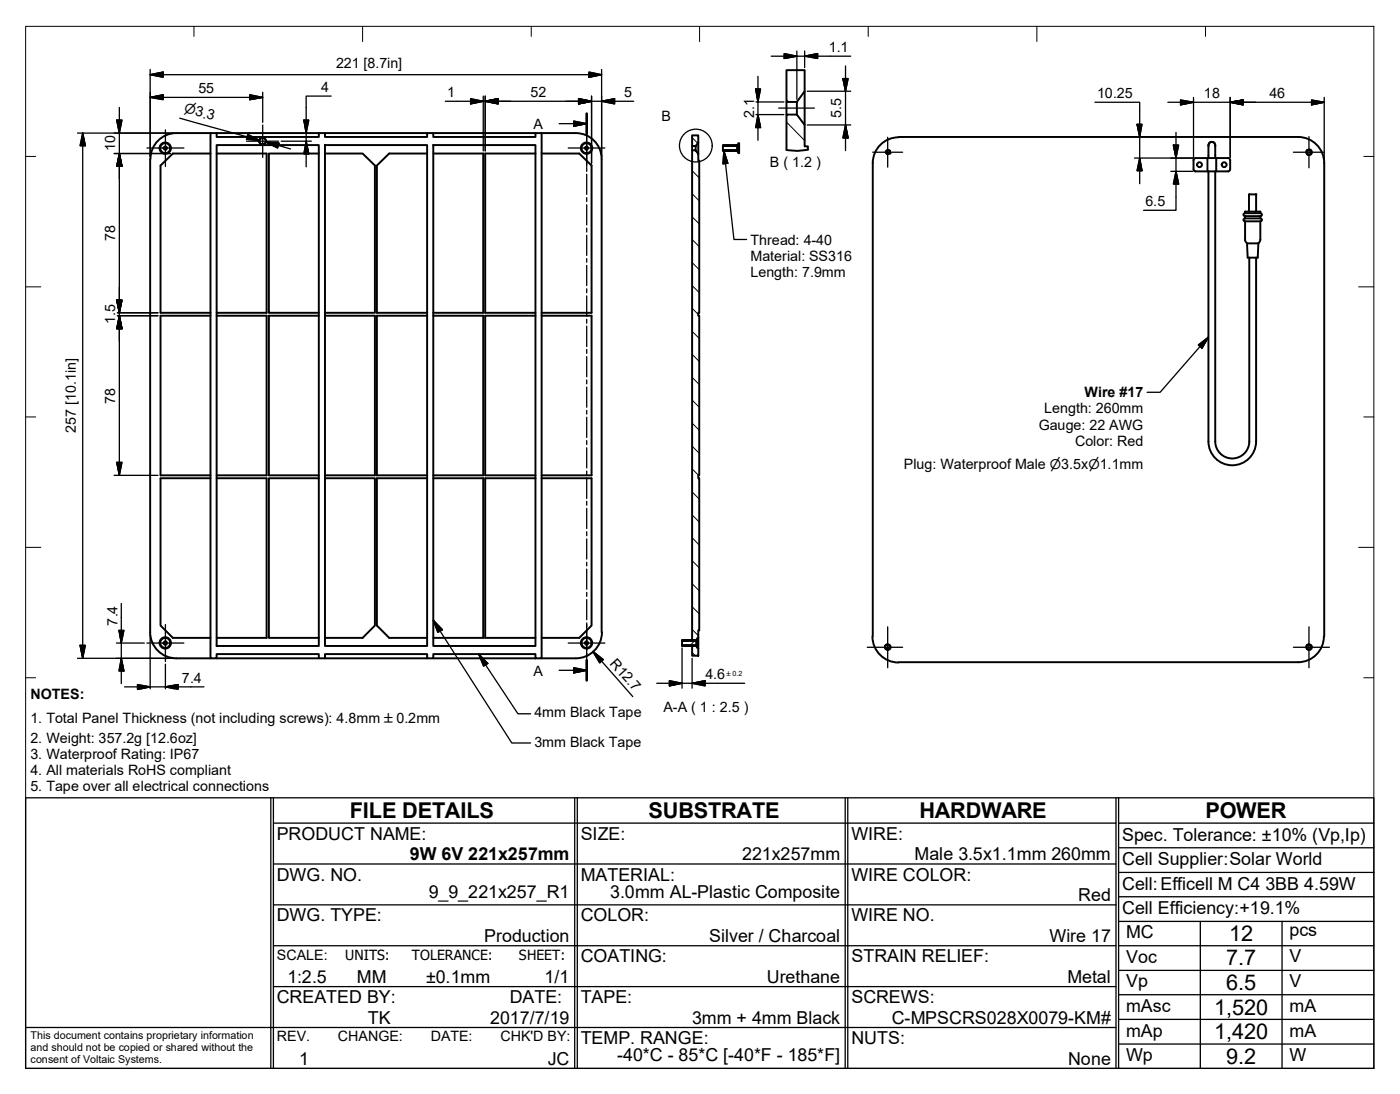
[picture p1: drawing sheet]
<svg xmlns="http://www.w3.org/2000/svg" width="274mm" height="214mm" viewBox="0 0 274 214" stroke-linecap="round" stroke-linejoin="round" font-family="sans-serif">
<!-- layer: Visible (ISO) -->
<g fill="none" stroke="#000" stroke-width=".38">
<path d="M154 13.7h3.5v4.2l-1.5 2.1h-2zM154 20v2.4M156 20v2.4M157.5 17.9v6.6M29.4 31.1v92.7M31.2 29a1.11 1.11 0 0 1 1.6-1 1.11 1.11 0 0 1 .3 1.8 1.11 1.11 0 0 1-1.8-.4l-.1-.4M32.2 28.7h.4l.1 .3-.1 .3h-.4l-.2-.3zM34.5 26h6.7M34.5 26a5 5 0 0 0-5 5.1M41.2 26h1.2v.8h20v-.8h1.2v.8h20v-.8h1.2v.8h20v-.8h1.2v102.9h-1.2v-.9h-20v.9h-1.2v-.9h-20v.9h-1.2v-.9h-20v.9h-1.2zM41.2 30h-7.4l-2.4 2.4v28.8h9.8M42.4 28.4h20v98h-20z"/>
<path d="M42.4 30h9.8v31.2h-9.8M42.4 26h20M50.8 27.6v.2M52.1 27.6v.2M62.4 30h-9.8v31.2h9.8M63.6 30h7.4l2.4 2.4v28.8h-9.8M63.6 28.4h20v98h-20zM63.6 26h20M83.6 30h-7.4l-2.4 2.4v28.8h9.8M84.8 28.4h20v98h-20zM84.8 30h9.8v31.2h-9.8M84.8 26h20"/>
<path d="M104.8 30h-9.8v31.2h9.8M106 26h6.7a5 5 0 0 1 5.1 5.1M106 30h7.4l2.4 2.4v28.8h-9.8M113.7 29a1.11 1.11 0 0 1 1.6-1 1.11 1.11 0 0 1 .3 1.8 1.11 1.11 0 0 1-1.8-.4l-.1-.4M114.7 28.7h.3l.2 .3-.2 .3h-.3l-.2-.3zM117.8 31.1v92.7M135.5 29.4h.7l.5 .7v1.3h.2v29.8h-.2v.6h.2v31.2h-.2v.6h.2v29.8h-.2v1.4l-.5 .6h-.7zM135.5 28.6v.8M136.2 28.6h-.7v-2.1h1.2v1.4l-.5 .7v.8M136.7 27.9v2.2M141.5 28.5l.3 .1 .1-.1 .1 .1 .2-.1 .1 .1 .1-.1 .2 .1 .1-.1 .1 .1 .1-.1 .2 .1 .1-.1 .1 .1 .1-.1 .2 .1 .1-.1 .1 .1 .2-.1 .1 .1 .1-.1 .1 .1 .3-.6h.1v.7h-.4v.6h.4v.7l-.5-.6-.1 .1-.1-.1-.2 .1-.1-.1-.1 .1-.2-.1-.1 .1-.1-.1-.1 .1-.2-.1-.1 .1-.1-.1-.1 .1-.2-.1-.1 .1-.1-.1-.2 .1-.1-.1-.1 .1h-.3zM142.1 29.4l-.1 .1"/>
<path d="M142.9 28.5l-.1 .1M143.1 28.5v.1M143.4 29.4l-.1 .1M143.4 28.5l-.1 .1M144.3 29h.4M144.7 28.7v.6M158.2 29.3v-.6h-.7v-4.2l-1.5-2.1h-2v7M174.1 29.4l.1 .2v.4M175.9 26.9a5 5 0 0 0-5 5v92.6M176 26.8h78.2M233.7 33.1l.2 .4h.2h2.3M233.7 31.3v1.8"/>
<path d="M236.4 30.9v2.6M236.6 30.9v-2.4a.67 .67 0 0 1 .7-.7 .67 .67 0 0 1 .6 .7v2.4M236.6 33.5v52.9M237.9 28.6a.67 .67 0 0 0-.6-.8 .67 .67 0 0 0-.7 .8M237.9 33.5v52.9M238.1 30.9h-4l-.4 .2v.3M238.1 30.9v2.6h-1.7M238.1 30.9h2.4M238.1 33.5h2.4M240.4 30.9l.3 .1 .2 .4M240.9 31.3v1.8M240.9 33.1l-.1 .2-.4 .2"/>
<path d="M244.5 38.1v3.3M244.6 38l-.1 .1M244.7 38.1h1.2M245.9 38l.1 .1M245.9 38.1v3.3M254.2 26.8a5.1 5.1 0 0 1 5.1 5.1v92.6M255.8 29.6l.1 .4M255.8 30a.46 .46 0 0 0 .5 .3 .46 .46 0 0 0 .4-.3M256.5 29.5a.45 .45 0 0 0-.7 .2 .55 .55 0 0 1 .8-.4 .55 .55 0 0 1 .1 .9 .55 .55 0 0 1-.9-.2M256.6 29.4l.1 .2v.4M243.7 41.7l-.2 .3 .2 .3M243.7 42.7l-.2 .3 .2 .3"/>
<path d="M243.8 41.4h3v.3h-3zM243.8 42.3h3v.4h-3M243.8 43.3h3v3.6M243.8 42.3v.4M243.8 43.3v3.6M243.8 46.9l.4 .7M244.2 47.6h2.2l-.1 2.8h-2zM244.6 50.4v36M245.9 50.4v36M246.8 46.9l-.4 .7M246.8 41.7l.3 .3-.3 .3M246.8 42.7l.3 .3-.3 .3"/>
<path d="M41.2 61.8h-9.8v31.2h9.8M42.4 61.8h9.8v31.2h-9.8M62.4 61.8h-9.8v31.2h9.8M63.6 61.8h9.8v31.2h-9.8M83.6 61.8h-9.8v31.2h9.8M84.8 61.8h9.8v31.2h-9.8M104.8 61.8h-9.8v31.2h9.8M106 61.8h9.8v31.2h-9.8M41.2 93.6h-9.8v28.8l2.4 2.5h7.4M42.4 93.6h9.8v31.3h-9.8M62.4 93.6h-9.8v31.3h9.8M63.6 93.6h9.8v28.8l-2.4 2.5h-7.4"/>
<path d="M83.6 93.6h-9.8v28.8l2.4 2.5h7.4M84.8 93.6h9.8v31.3h-9.8M104.8 93.6h-9.8v31.3h9.8M106 93.6h9.8v28.8l-2.4 2.5h-7.4M236.6 86.4a4.7 4.7 0 0 0 4.7 4.7 4.7 4.7 0 0 0 4.6-4.7M237.9 86.4a3.3 3.3 0 0 0 3.4 3.3 3.3 3.3 0 0 0 3.3-3.3M29.4 123.7a5.1 5.1 0 0 0 5.1 5.2M32.2 125.6h.4l.1 .3-.1 .3h-.4l-.2-.3zM34.5 128.9h6.7M42.4 128.9h20M63.6 128.9h20M84.8 128.9h20"/>
<path d="M114.7 125.6h.3l.2 .3-.2 .3h-.3l-.2-.3zM117.9 123.7a5.1 5.1 0 0 1-5.2 5.2h-6.7M133.6 125.3l.1 .1 .2-.1 .1 .1 .1-.1 .1 .1 .2-.1 .1 .1 .1-.1 .1 .1 .2-.1 .1 .1 .1-.1 .2 .1 .1-.1 .1 .1 .1-.1 .5 .1 .1-.1 .1 .1 .3-.5h.1v.7h-.4v.6h.4v.7l-.5-.6-.1 .1-.1-.1-.2 .1-.1-.1-.1 .1-.2-.1-.1 .1-.1-.1-.1 .1-.2-.1-.1 .1-.1-.1-.1 .1-.2-.1-.1 .1-.1-.1-.2 .1-.1-.1-.1 .1h-.3zM134.1 126.3l-.1 .1M134.9 125.3l-.1 .1M135.1 125.3v.1M135.4 126.3l-.1 .1M135.4 125.3l-.1 .1M135.5 126.3h.7l.5 .7v1.3h-1.2zM136.3 125.9h.4M136.7 125.6v.6M136.7 124.8v.1"/>
<path d="M136.7 126.9v.1M170.8 124.6a5.1 5.1 0 0 0 5.1 5.1M173.3 126.5l.1 .4M174.1 126.3a.45 .45 0 0 0-.8 .2 .55 .55 0 0 1 .8-.3 .55 .55 0 0 1 .1 .8 .55 .55 0 0 1-.8 0 .49 .49 0 0 0 .8-.1M174.1 126.3l.1 .2v.4M176 129.6h78.2M255.8 126.5l.1 .4M256.5 126.3a.45 .45 0 0 0-.7 .2 .55 .55 0 0 1 .8-.3 .55 .55 0 0 1 .1 .8 .55 .55 0 0 1-.9 0 .5 .5 0 0 0 .9-.1M256.6 126.3l.1 .2v.4M259.2 124.6a5 5 0 0 1-5 5"/>
<circle cx="32.4" cy="29" r=".98"/>
<circle cx="51.4" cy="27.6" r=".67"/>
<circle cx="51.4" cy="27.6" r=".63"/>
<circle cx="114.8" cy="29" r=".98"/>
<circle cx="173.8" cy="29.8" r=".41"/>
<circle cx="234.9" cy="32.2" r=".48"/>
<circle cx="239.7" cy="32.2" r=".48"/>
<circle cx="32.4" cy="125.8" r=".98"/>
<circle cx="32.4" cy="125.8" r="1.11"/>
<circle cx="114.8" cy="125.8" r=".98"/>
<circle cx="114.8" cy="125.8" r="1.11"/>
</g>
<g fill="#000">
<circle cx="141.5" cy="28.5" r=".19"/>
<circle cx="141.5" cy="29.5" r=".19"/>
<circle cx="141.6" cy="28.5" r=".19"/>
<circle cx="141.8" cy="29.5" r=".19"/>
<circle cx="141.9" cy="28.5" r=".19"/>
<circle cx="142" cy="29.5" r=".19"/>
<circle cx="142.1" cy="28.5" r=".19"/>
<circle cx="142.3" cy="29.5" r=".19"/>
<circle cx="142.4" cy="28.5" r=".19"/>
<circle cx="142.6" cy="29.5" r=".19"/>
<circle cx="142.6" cy="28.5" r=".19"/>
<circle cx="142.8" cy="29.5" r=".19"/>
<circle cx="142.9" cy="28.5" r=".19"/>
<circle cx="143.1" cy="29.5" r=".19"/>
<circle cx="143.1" cy="28.5" r=".19"/>
<circle cx="143.3" cy="29.5" r=".19"/>
<circle cx="143.4" cy="28.5" r=".19"/>
<circle cx="143.6" cy="29.5" r=".19"/>
<circle cx="143.6" cy="28.5" r=".19"/>
<circle cx="143.8" cy="29.5" r=".19"/>
<circle cx="143.9" cy="28.5" r=".19"/>
<circle cx="144.1" cy="29.5" r=".19"/>
<circle cx="144.1" cy="28.5" r=".19"/>
<circle cx="144.3" cy="29.5" r=".19"/>
<circle cx="174.1" cy="29.5" r=".19"/>
<circle cx="174.2" cy="30" r=".19"/>
<circle cx="133.5" cy="126.4" r=".19"/>
<circle cx="133.5" cy="125.4" r=".19"/>
<circle cx="133.6" cy="125.3" r=".19"/>
<circle cx="133.8" cy="126.4" r=".19"/>
<circle cx="133.9" cy="125.3" r=".19"/>
<circle cx="134" cy="126.4" r=".19"/>
<circle cx="134.1" cy="125.3" r=".19"/>
<circle cx="134.3" cy="126.4" r=".19"/>
<circle cx="134.4" cy="125.3" r=".19"/>
<circle cx="134.6" cy="126.4" r=".19"/>
<circle cx="134.6" cy="125.3" r=".19"/>
<circle cx="134.8" cy="126.4" r=".19"/>
<circle cx="134.9" cy="125.3" r=".19"/>
<circle cx="135.1" cy="126.4" r=".19"/>
<circle cx="135.1" cy="125.3" r=".19"/>
<circle cx="135.3" cy="126.4" r=".19"/>
<circle cx="135.4" cy="125.3" r=".19"/>
<circle cx="135.5" cy="125.4" r=".19"/>
<circle cx="136.2" cy="126.3" r=".19"/>
<circle cx="136.3" cy="126.4" r=".19"/>
<circle cx="136.3" cy="125.4" r=".19"/>
</g>
<!-- layer: Break Line (ISO) -->
<path d="M158.2 29.3a9.9 9.9 0 0 1-4.2 .1" fill="none" stroke="#000" stroke-width=".38"/>
<!-- layer: Section Line (ISO) -->
<g fill="none" stroke="#000" stroke-width=".25">
<path d="M109.5 24.2h5.4M112.3 23.7l2.6 .5-2.6 .5zM114.9 22.2v4M114.9 26.8v.8M114.9 28.2v3.9M114.9 32.8v.7M114.9 34.1v4M114.9 38.7v.7M114.9 40.1v3.9M114.9 44.7v.7M114.9 46.1v3.9M114.9 50.6v.7"/>
<path d="M114.9 52v3.9M114.9 56.5v.8M114.9 57.9v4M114.9 62.5v.8M114.9 63.8v4M114.9 68.4v.8M114.9 69.8v3.9M114.9 74.4v.7M114.9 75.8v3.9M114.9 80.3v.7M114.9 81.7v3.9M114.9 86.2v.8"/>
<path d="M114.9 87.6v4M114.9 92.2v.8M114.9 93.5v4.1M114.9 98.1v.8M114.9 99.5v4M114.9 104.1v.8M114.9 105.5v3.9M114.9 110.1v.7M114.9 111.4v3.9M114.9 116v.7M114.9 117.4v3.9M109.5 131.2h5.4"/>
<path d="M112.3 130.7l2.6 .5-2.6 .5zM114.9 121.9v.8M114.9 123.3v4M114.9 127.9v.7M114.9 129.2v4"/>
</g>
<path d="M114.9 22.2v4M114.9 129.2v4" fill="none" stroke="#000" stroke-width=".51"/>
<path d="M112.3 24.7l2.6-.5zM112.3 23.7l2.6 .5-2.6 .5zM112.3 131.7l2.6-.5zM112.3 130.7l2.6 .5-2.6 .5z" fill="#000" stroke="#000" stroke-width=".25"/>
<!-- layer: Detail Boundary (ISO) -->
<circle cx="136.2" cy="28.5" r="3.2" fill="none" stroke="#000" stroke-width=".25"/>
<!-- layer: Border (ISO) -->
<g fill="none" stroke="#000" stroke-width=".2">
<path d="M5 5.2h264v203.9h-264zM38 5.2v1.9M71 5.2v2.9M104 5.2v1.9M137 5.2v2.9M170 5.2v1.9M203 5.2v2.9M236 5.2v1.9M5 30.6h2M267 30.6h2M5 56.1h3M266 56.1h3"/>
<path d="M5 81.6h2M267 81.6h2M5 107.1h3M266 107.1h3M5 132.7h2M267 132.7h2"/>
</g>
<!-- layer: Title (ISO) -->
<g fill="none" stroke="#000" stroke-width=".25">
<path d="M53 156.2h-48v52.9h214M53 156.2v52.9M53 156.2h60M53.5 156.2v52.9M112.5 156.2v52.9M113 156.2h106M113 156.2v52.9M165.5 156.2v52.9M166 156.2v52.9M218.5 156.2v52.9M53.5 161.1h165M53.5 177.1h165"/>
<path d="M53.5 169.1h165M219 161.1v-4.9h50v4.9M219 161.1h50v48h-50zM219 175.5h50M219 170.8h50M219 165.9h50M53.5 193.1h165M53.5 185.1h165M219 185.1h50M219 199.5h50M219 194.7h50M219 189.9h50"/>
<path d="M219 180.4h50M235 180.4v28.7M251 180.4v28.7M5 201.1h213.5M219 204.4h50"/>
</g>
<!-- layer: Hatch (ISO) -->
<g fill="none" stroke="#000" stroke-width=".2">
<path d="M154 19.5l.4 .5M135.5 37.9l1.4 1.4M135.5 33.4l1.4 1.4M135.5 26.9l1.1 1.1M136 29.4l.7 .7M141.7 28.5l-.2 .2M144.7 29.6l-.2 .3M154 23.9l3.5 3.6M135.5 55.9l1.4 1.4M135.5 51.4l1.4 1.4M135.5 46.9l1.4 1.4M135.5 42.4l1.4 1.4"/>
<path d="M135.5 78.3l1.4 1.4M135.5 73.9l1.4 1.4M135.5 69.4l1.4 1.4M135.5 64.8l1.4 1.4M135.5 60.3l1.2 1.2M135.5 96.3l1.4 1.4M135.5 91.8l1.3 1.2M135.5 87.3l1.4 1.4M135.5 82.8l1.4 1.4M135.5 118.8l1.4 1.4M135.5 114.3l1.4 1.3M135.5 109.7l1.4 1.4"/>
<path d="M135.5 105.2l1.4 1.5M135.5 100.8l1.4 1.4M135.1 126.4h-.1M135.5 127.7l.6 .6M135.5 123.2l1.2 1.2M136 125.4l-.9 .9"/>
</g>
<!-- layer: Center Mark (ISO) -->
<g fill="none" stroke="#000" stroke-width=".25">
<path d="M28.8 29h7.2M32.4 25.4v7.2M48.3 27.6h6.2M51.4 24.5v6.3M111.3 29h7.1M114.9 25.4v7.2M170.9 29.8h5.8M173.8 26.9v5.8M253.2 29.8h6.1M256.3 26.7v6.1M28.8 125.9h7.2M32.4 122.3v7.2"/>
<path d="M111.3 125.9h7.1M114.9 122.3v7.2M169.8 126.7h6.9M173.8 122.7v8M253.2 126.7h7.1M256.3 122.7v8"/>
</g>
<!-- layer: Dimension (ISO) -->
<g fill="none" stroke="#000" stroke-width=".25">
<path d="M29.4 19.1l2.5-.5v.9zM29.4 14.6l2.5-.5v1zM29.4 19.1h22M29.4 13.6v15.3M29.4 14.6h88.4M48.9 18.6l2.5 .5-2.5 .4zM51.4 18v6M64.8 18.8h-4.9v13.9M87.2 19.8h36.9M92.1 19.3l2.5 .5-2.5 .5zM94.6 18.8v10.7M95 19.8l2.5-.5v1z"/>
<path d="M95 18.8v10.7M113.3 19.3l2.5 .5-2.5 .5zM115.3 14.1l2.5 .5-2.5 .5zM115.8 18.8v10.1M117.8 19.8l2.5-.5v1zM117.8 13.6v15.3M148 17.4h.9l-.5 2.6zM148 20h5.5M148.4 14.9v12.5M151 11h15.6M153.5 10.5l2.5 .5-2.5 .4zM156 10v9.4"/>
<path d="M157.5 11l2.6-.5v.9zM157.5 10v3.2M158.1 17.9h8.5M165 15.4h1.1l-.6 2.5zM165.5 12.9v16.6M231.1 19.6l2.6 .4-2.6 .5zM233.7 19.1v11.7M240.9 19.1v11.7M256.8 19.6l2.5 .4-2.5 .5zM259.3 19.1v10.6M15.2 26h17.1M16.2 26l.5 2.5h-1z"/>
<path d="M16.2 26v102.9M22.4 30h9.9M22.9 23.5h1l-.5 2.5zM23.4 30l.5 2.5h-1zM23.4 21v72M29.4 29.1v1.5M32.4 30h.9M32.4 26h1.6M35.2 23.1l15.6 4.3-2.4-.6M48.5 26.3l2.3 1.1-2.5-.1zM52.1 27.8l2.5 .2-.2 1zM52.1 27.8l4.8 1.4"/>
<path d="M55.1 27.6h5.9M59.5 23.5h1l-.6 2.5zM59.9 27.6l.6 2.5h-1zM115.8 29.1v2.9M117.8 29.1v1.5M148 22.4h5.5M148.4 22.4l.5 2.6h-.9zM158.1 24.5h8.5M165.5 24.5l.6 2.5h-1.1zM214.4 20h8.7v16M222.1 30.9h11.5M222.6 24.3h1l-.5 2.5z"/>
<path d="M223.1 30.9l.5 2.5h-1zM228.7 20h30.6M229.2 33.5h4.4M229.7 28.4h1.1l-.5 2.5zM230.3 33.5l.5 2.5h-1.1zM230.3 25.9v15.3h-6.4M240.9 20l2.5-.4v.9zM259.3 29.9v1.5M22.9 58.8h1l-.5 2.4zM23 63.8l.4-2 .5 2.5h-1l.1-.4M23 61.2h7.9M23 61.8h7.9"/>
<path d="M23.4 61.8l.5 2.5h-1zM22.4 93h8.5M22.9 90.5h1l-.5 2.5zM23.7 118.1v15.7M15.2 128.9h17.1M15.7 126.3h1l-.5 2.6zM22.8 125.9h5.5M23.3 123.4h1l-.6 2.5zM23.7 128.9l.6 2.4h-1zM24.4 134.4h5l-1.8 .4M29.4 124.2v1.5M29.4 126v8.8"/>
<path d="M32.4 134.4h-3l-2.5-.4v.8M32.4 134.4h7.5M32.4 134.4l2.5-.4v.8M32.4 134.4l1.8 .4M32.4 130v4.8M32.4 128.9h1.6M116.1 127.5l2 1.6-.7 .6zM116.1 127.5l7.8 8.8M128.6 133.7h17.2M131.1 133.2l2.4 .5-2.4 .6zM133.5 126.8v7.9M135.5 133.7l2.5-.5v1.1z"/>
<path d="M135.5 128.9v5.8"/>
</g>
<g fill="#000" stroke="#000" stroke-width=".25">
<path d="M29.4 19.1l2.5-.5zM29.4 19.1l2.5-.5v.9zM29.4 14.6l2.5-.5zM29.4 14.6l2.5-.5v1zM48.9 19.5l2.5-.4zM48.9 18.6l2.5 .5-2.5 .4zM95 19.8l2.5-.5zM95 19.8l2.5-.5v1zM115.3 15.1l2.5-.5zM115.3 14.1l2.5 .5-2.5 .5zM117.8 19.8l2.5-.5zM117.8 19.8l2.5-.5v1z"/>
<path d="M148 17.4l.4 2.6zM148 17.4h.9l-.5 2.6zM153.5 11.4l2.5-.4zM153.5 10.5l2.5 .5-2.5 .4zM157.5 11l2.6-.5zM157.5 11l2.6-.5v.9zM165 15.4l.5 2.5zM165 15.4h1.1l-.6 2.5zM240.9 20l2.5-.4zM240.9 20l2.5-.4v.9zM16.2 26l.5 2.5zM16.2 26l.5 2.5h-1z"/>
<path d="M22.9 23.5l.5 2.5zM22.9 23.5h1l-.5 2.5zM23.4 30l.5 2.5zM23.4 30l.5 2.5h-1zM48.3 27.3l2.5 .1zM48.5 26.3l2.3 1.1-2.5-.1zM52.1 27.8l2.5 .2zM52.1 27.8l2.5 .2-.2 1zM59.5 23.5l.4 2.5zM59.5 23.5h1l-.6 2.5zM59.9 27.6l.6 2.5zM59.9 27.6l.6 2.5h-1z"/>
<path d="M92.1 20.3l2.5-.5zM92.1 19.3l2.5 .5-2.5 .5zM113.3 20.3l2.5-.5zM113.3 19.3l2.5 .5-2.5 .5zM148.4 22.4l.5 2.6zM148.4 22.4l.5 2.6h-.9zM165.5 24.5l.6 2.5zM165.5 24.5l.6 2.5h-1.1zM222.6 24.3l.5 2.5zM222.6 24.3h1l-.5 2.5zM223.1 30.9l.5 2.5zM223.1 30.9l.5 2.5h-1z"/>
<path d="M229.7 28.4l.6 2.5zM229.7 28.4h1.1l-.5 2.5zM230.3 33.5l.5 2.5zM230.3 33.5l.5 2.5h-1.1zM231.1 20.5l2.6-.5zM231.1 19.6l2.6 .4-2.6 .5zM256.8 20.5l2.5-.5zM256.8 19.6l2.5 .4-2.5 .5zM22.9 58.8l.5 2.4zM22.9 58.8h1l-.5 2.4zM23.4 61.8l.5 2.5zM23.4 61.8l.5 2.5h-1z"/>
<path d="M22.9 90.5l.5 2.5zM22.9 90.5h1l-.5 2.5zM15.7 126.3l.5 2.6zM15.7 126.3h1l-.5 2.6zM23.3 123.4l.4 2.5zM23.3 123.4h1l-.6 2.5zM23.7 128.9l.6 2.4zM23.7 128.9l.6 2.4h-1zM26.9 135l2.5-.6zM26.9 134l2.5 .4-2.5 .6zM32.4 134.4l2.5-.4zM32.4 134.4l2.5-.4v1z"/>
<path d="M116.1 127.5l2 1.6zM116.1 127.5l2 1.6-.7 .6zM131.1 134.3l2.4-.6zM131.1 133.2l2.4 .5-2.4 .6zM135.5 133.7l2.5-.5zM135.5 133.7l2.5-.5v1.1z"/>
</g>
<!-- layer: Symbol (ISO) -->
<path d="M141.7 29.5l.8 2.5-1 .1zM141.7 29.5l2 17.4h2.5M234.6 67.5l2-1.5-1.3 2.1zM236.6 66l-9.5 10.8h-2.5M84.8 121.4l1.8 1.9-.9 .5zM84.8 121.4l15.4 24h3.7M93.7 128l1.8 1.9-.8 .5zM93.7 128l7.7 11.7h2.5" fill="none" stroke="#000" stroke-width=".25"/>
<path d="M141.7 29.5l.8 2.5zM141.7 29.5l.8 2.5-1 .1zM236.6 66l-1.3 2.1zM234.6 67.5l2-1.5-1.3 2.1zM84.8 121.4l1.8 1.9zM84.8 121.4l1.8 1.9-.9 .5zM93.7 128l1.8 1.9zM93.7 128l1.8 1.9-.8 .5z" fill="#000" stroke="#000" stroke-width=".25"/>
<!-- layer: Centerline (ISO) -->
<path d="M152.5 21.2h6.9" fill="none" stroke="#000" stroke-width=".25"/>
<g font-size="4.3">
<text x="68.5" y="160.2">FILE DETAILS</text>
<text x="127" y="160.2">SUBSTRATE</text>
<text x="180" y="160.2">HARDWARE</text>
<text x="236" y="160.2">POWER</text>
<text x="240.7" y="184.2">12</text>
<text x="240.1" y="188.9">7.7</text>
<text x="240.1" y="193.8">6.5</text>
<text x="237.7" y="198.6">1,520</text>
<text x="237.7" y="203.3">1,420</text>
<text x="240.1" y="208.2">9.2</text>
</g>
<g font-size="3.5">
<text x="54.2" y="164.4">PRODUCT NAME:</text>
<text x="113.7" y="164.4">SIZE:</text>
<text x="166.7" y="164.4">WIRE:</text>
<text x="219.7" y="164.6">Spec. Tolerance: ±10% (Vp,Ip)</text>
<text x="54.2" y="172.4">DWG. NO.</text>
<text x="80.3" y="168.4">9W 6V 221x257mm</text>
<text x="113.7" y="172.4">MATERIAL:</text>
<text x="145.3" y="168.4">221x257mm</text>
<text x="166.7" y="172.4">WIRE COLOR:</text>
<text x="179.1" y="168.4">Male 3.5x1.1mm 260mm</text>
<text x="219.7" y="169.4">Cell Supplier:Solar World</text>
<text x="83.9" y="175.7">9_9_221x257_R1</text>
<text x="119.4" y="175.7">3.0mm AL-Plastic Composite</text>
<text x="211.1" y="176.4">Red</text>
<text x="219.7" y="174.2">Cell:Efficell M C4</text>
<text x="219.7" y="179">Cell Efficiency:+19.1%</text>
<text x="247.8" y="174.2">3BB 4.59W</text>
<text x="54.2" y="180.4">DWG. TYPE:</text>
<text x="94.8" y="184.4">Production</text>
<text x="113.7" y="180.4">COLOR:</text>
<text x="138.9" y="184.4">Silver / Charcoal</text>
<text x="166.7" y="180.4">WIRE NO.</text>
<text x="205.5" y="184.4">Wire 17</text>
<text x="220.5" y="183.7">MC</text>
<text x="252.5" y="183.2">pcs</text>
<text x="113.7" y="188.4">COATING:</text>
<text x="166.7" y="188.4">STRAIN RELIEF:</text>
<text x="220.5" y="188.4">Voc</text>
<text x="252.5" y="188.4">V</text>
<text x="54.2" y="196.4">CREATED BY:</text>
<text x="56.3" y="192.4">1:2.5</text>
<text x="69.8" y="192.4">MM</text>
<text x="83.4" y="192.4">±0.1mm</text>
<text x="99.8" y="196.4">DATE:</text>
<text x="106.6" y="192.4">1/1</text>
<text x="113.7" y="196.4">TAPE:</text>
<text x="150.1" y="192.4">Urethane</text>
<text x="166.7" y="196.4">SCREWS:</text>
<text x="209" y="192.4">Metal</text>
<text x="220.5" y="193.2">Vp</text>
<text x="252.5" y="193.1">V</text>
<text x="72" y="200.4">TK</text>
<text x="95.9" y="200.4">2017/7/19</text>
<text x="135.5" y="200.4">3mm + 4mm Black</text>
<text x="174.6" y="200.4">C-MPSCRS028X0079-KM#</text>
<text x="220.5" y="198.1">mAsc</text>
<text x="220.5" y="203">mAp</text>
<text x="252.5" y="198.1">mA</text>
<text x="252.5" y="203">mA</text>
<text x="58.5" y="208.4">1</text>
<text x="107.3" y="208.4">JC</text>
<text x="113.7" y="204.4">TEMP. RANGE:</text>
<text x="120.8" y="207.7">-40*C - 85*C [-40*F - 185*F]</text>
<text x="166.7" y="204.4">NUTS:</text>
<text x="209.2" y="208.4">None</text>
<text x="220.5" y="207.7">Wp</text>
<text x="252.5" y="207.7">W</text>
</g>
<g font-size="2.8">
<text x="162.3" y="10.2">1.1</text>
<text x="62.9" y="18">4</text>
<text x="65.8" y="13.3">221 [8.7in]</text>
<text x="38.9" y="18.2">55</text>
<text x="87.6" y="19.1">1</text>
<text x="103.9" y="19">52</text>
<text x="122.2" y="19">5</text>
<text x="129.5" y="23.7">B</text>
<text x="147.6" y="23.1" transform="rotate(-90 147.6 23.1)">2.1</text>
<text x="164.7" y="23.1" transform="rotate(-90 164.7 23.1)">5.5</text>
<text x="214.8" y="19.2">10.25</text>
<text x="235.7" y="19.2">18</text>
<text x="248.5" y="19.2">46</text>
<text x="22.5" y="29.6" transform="rotate(-90 22.5 29.6)">10</text>
<text x="104.5" y="25.2">A</text>
<text x="150.7" y="32.7">B ( 1.2 )</text>
<text x="224.3" y="40.3">6.5</text>
<text x="22.5" y="47.2" transform="rotate(-90 22.5 47.2)">78</text>
<text x="146.9" y="47.9">Thread: 4-40</text>
<text x="146.9" y="51">Material: SS316</text>
<text x="146.9" y="54.2">Length: 7.9mm</text>
<text x="22.5" y="63.5" transform="rotate(-90 22.5 63.5)">1.5</text>
<text x="212.3" y="77.8">Wire #17</text>
<text x="22.5" y="79" transform="rotate(-90 22.5 79)">78</text>
<text x="204.5" y="80.9">Length: 260mm</text>
<text x="14.9" y="84.7" transform="rotate(-90 14.9 84.7)">257 [10.1in]</text>
<text x="203.4" y="84.1">Gauge: 22 AWG</text>
<text x="210.5" y="87.3">Color: Red</text>
<text x="177" y="91.8">Plug: Waterproof Male ⌀3.5x⌀1.1mm</text>
<text x="23" y="122.4" transform="rotate(-90 23 122.4)">7.4</text>
<text x="119.3" y="129.9" transform="rotate(48 119.3 129.9)">R12.7</text>
<text x="6" y="136.9">NOTES:</text>
<text x="35.6" y="133.7">7.4</text>
<text x="104.5" y="132.2">A</text>
<text x="138.1" y="132.9">4.6</text>
<text x="6" y="141.5">1. Total Panel Thickness (not including screws): 4.8mm ±0.2mm</text>
<text x="104.6" y="140.4">4mm Black Tape</text>
<text x="129.9" y="139.3">A-A ( 1 : 2.5 )</text>
<text x="6" y="145.4">2. Weight: 357.2g [12.6oz]</text>
<text x="6" y="148.6">3. Waterproof Rating: IP67</text>
<text x="104.6" y="146.1">3mm Black Tape</text>
<text x="6" y="151.7">4. All materials RoHS compliant</text>
<text x="6" y="154.9">5. Tape over all electrical connections</text>
<text x="54.2" y="187.8">SCALE:</text>
<text x="54.2" y="203.8">REV.</text>
<text x="66.2" y="203.8">CHANGE:</text>
<text x="84.3" y="203.8">DATE:</text>
<text x="98" y="203.8">CHK'D BY:</text>
</g>
<g font-size="2.7">
<text x="67.6" y="187.8">UNITS:</text>
<text x="80.6" y="187.8">TOLERANCE:</text>
<text x="101.6" y="187.8">SHEET:</text>
</g>
<text font-size="2.6" x="35.9" y="22" transform="rotate(15 35.9 22)">⌀3.3</text>
<g font-size="2.1">
<text x="6" y="203.3">This document contains proprietary information</text>
<text x="6" y="205.7">and should not be copied or shared without the</text>
<text x="6" y="208.1">consent of Voltaic Systems.</text>
</g>
<text font-size="1.3" x="142.2" y="132.4">±0.2</text>
</svg>
